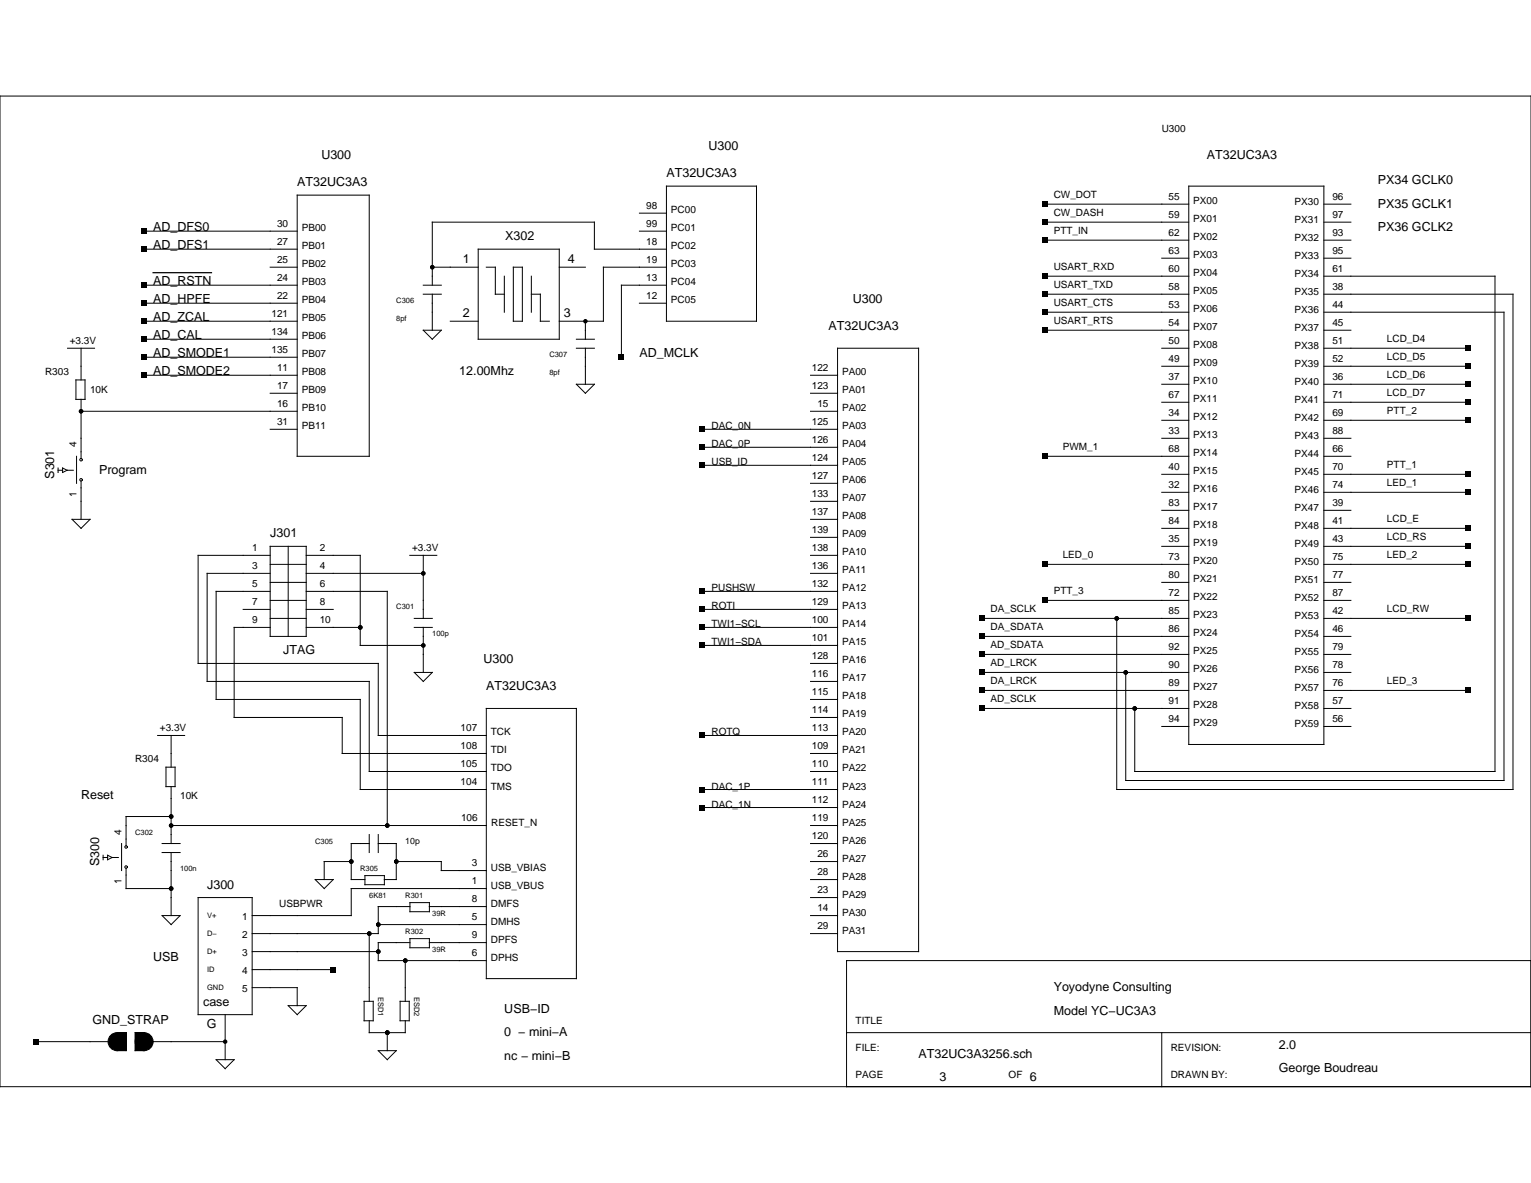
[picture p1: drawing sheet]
<svg xmlns="http://www.w3.org/2000/svg" width="279mm" height="216mm" viewBox="0 0 279 216" stroke-linecap="round" stroke-linejoin="round" font-family="sans-serif">
<g fill="none" stroke="#000" stroke-width=".18">
<path d="M0 17.5h279.4v180.8h-279.4zM54.2 35.6h13.2v47.7h-13.2zM116.7 38.9h4.9M121.6 34h16.5v24.6h-16.5zM190.6 37.3h26.3M216.9 34h24.7v101.9h-24.7zM241.6 37.3h4.9M26.3 45.5h27.9M26.3 42.2h27.9M26.3 52h27.9M26.3 55.3h27.9M26.3 58.6h27.9"/>
<path d="M49.3 48.8h4.9M77.2 52h3.3M77.2 53.7h3.3M78.9 53.7v6.6M78.9 48.8h8.4M82.2 58.6h5.1M87.3 45.5h14.8v16.4h-14.8zM88.8 48.8h1.6v4.9h1.6M92 50.4v6.6M93.7 48.8h1.6v9.8h-1.6zM97 53.7h1.6v4.9h1.7M97 50.4v6.6"/>
<path d="M102.1 48.8h4.7M106.8 58.6v3.3M116.7 42.2h4.9M116.7 55.3h4.9M121.6 45.5h-13.1v-5h-29.6v11.5M121.6 52h-8.2v13.2M121.6 48.8h-11.5v9.8h-8M190.6 53.7h26.3M190.6 40.5h26.3M190.6 50.4h26.3M190.6 43.8h26.3M190.6 57h26.3"/>
<path d="M212 47.1h4.9M241.6 50.4h31.2v90.4h-65.7v-11.5M241.6 53.7h34.5v90.4h-72.3v-31.2M241.6 40.5h4.9M241.6 43.8h4.9M241.6 47.1h4.9M241.6 57h32.9v85.4h-69.1v-19.7M12.3 63.6h5M13.9 69.3h1.6v3.6h-1.6zM14.8 63.6v5.7M14.8 72.9v10.8M14.8 75.1h39.4"/>
<path d="M26.3 61.9h27.9M26.3 65.2h27.9M26.3 68.5h27.9M49.3 78.3h4.9M49.3 71.8h4.9M77.2 60.3h3.3l-1.6 1.6zM105.2 61.9h3.3M105.2 63.6h3.3M105.2 70.1h3.3l-1.7 1.7zM106.8 63.6v6.5M128.2 78.3h24.6M147.9 68.5h4.9"/>
<path d="M147.9 75.1h4.9M147.9 71.8h4.9M152.8 63.6h14.8v110.1h-14.8zM190.6 60.3h26.3M212 63.6h4.9M212 70.1h4.9M212 73.4h4.9M212 76.7h4.9M212 80h4.9M212 66.8h4.9M241.6 63.6h26.3M241.6 60.3h4.9"/>
<path d="M241.6 70.1h26.3M241.6 73.4h26.3M241.6 76.7h26.3M241.6 80h4.9M241.6 66.8h26.3M10.6 85.4v.8M10.6 85.8h.8M11.4 85.4l.8 .4-.8 .4zM12.2 85.8h1.2M13.1 94.8h3.3l-1.6 1.6zM14 83.3v4.9M14.8 87.8v7"/>
<path d="M49.3 99.7h6.6v16.4h-6.6zM52.6 99.7v16.4M128.2 81.6h24.6M128.2 84.9h24.6M147.9 94.8h4.9M147.9 88.2h4.9M147.9 91.5h4.9M147.9 98.1h4.9M190.6 83.3h26.3M212 99.7h4.9M212 86.6h4.9M212 89.9h4.9"/>
<path d="M212 93.1h4.9M212 96.4h4.9M241.6 99.7h26.3M241.6 83.3h4.9M241.6 86.6h26.3M241.6 89.9h26.3M241.6 93.1h4.9M241.6 96.4h26.3M44.4 111.2h4.9M49.3 114.5h-6.6v16.4h19.8v6.6h26.3M49.3 101.4h-13.1v19.7h32.8v13.1h19.8M49.3 104.6h-11.5v19.8h29.6v16.4h21.4"/>
<path d="M49.3 107.9h-9.9v19.8h26.3v16.4h23.1M49.3 112.9h6.6M49.3 109.6h6.6M49.3 106.3h6.6M49.3 103h6.6M55.9 101.4h9.8v16.4h11.5M55.9 107.9h14.8v42.8M55.9 111.2h4.9M55.9 114.5h9.8M55.9 104.6h21.3M74.8 101.4h4.9M75.6 114.5h3.3"/>
<path d="M75.6 112.9h3.3M77.2 101.4v11.5M77.2 114.5v8.2M128.2 107.9h24.6M128.2 111.2h24.6M128.2 114.5h24.6M128.2 117.8h24.6M147.9 101.4h4.9M147.9 104.6h4.9M179.1 119.4h37.8M179.1 112.9h37.8M179.1 116.1h37.8"/>
<path d="M190.6 109.6h26.3M190.6 103h26.3M212 106.3h4.9M241.6 119.4h4.9M241.6 112.9h26.3M241.6 109.6h4.9M241.6 116.1h4.9M241.6 106.3h4.9M241.6 103h26.3M28.8 134.2h4.9M31.2 134.2v5.8M75.6 122.7h3.3l-1.7 1.7z"/>
<path d="M88.8 129.3h16.4v49.3h-16.4zM128.2 134.2h24.6M147.9 137.5h4.9M147.9 121.1h4.9M147.9 124.4h4.9M147.9 127.7h4.9M147.9 130.9h4.9M179.1 122.7h37.8M179.1 129.3h37.8M179.1 126h37.8M212 132.6h4.9M241.6 122.7h4.9"/>
<path d="M241.6 129.3h4.9M241.6 126h26.3M241.6 132.6h4.9M18.8 156.1v.8M18.8 156.5h.8M19.6 156.1l.9 .4-.9 .4zM20.5 156.5h1.1M22.2 153.9v5M23 158.5v3.7h8.2M29.6 153.9h3.3M29.6 155.6h3.3M30.3 140h1.7v3.6h-1.7z"/>
<path d="M31.2 143.5v10.4M31.2 155.6v11.5M31.2 149h-8.2v5.4M31.2 150.7h57.6M64.1 157.2h-4.9v3.3M66.6 159.8h3.5v1.7h-3.5zM67.4 152.3v3.3M67.4 153.9h-3.3v6.6h2.5M69 152.3v3.3M69 153.9h3.3v6.6h-2.2M72.3 157.2h8.2v1.7h8.3M128.2 144.1h24.6"/>
<path d="M128.2 147.4h24.6M147.9 140.8h4.9M147.9 153.9h4.9M147.9 150.7h4.9M147.9 157.2h4.9M29.6 167.1h3.3l-1.7 1.6zM36.2 163.8h9.8v21.4h-9.8zM46 173.7h23M46 177h14.8M57.5 160.5h3.3l-1.6 1.7zM67.4 170.4v12.3M69 168.7h19.8"/>
<path d="M74 175.3v7.4M74.8 172h-5.8v3.3h19.8M74.8 165.5h-5.8v4.9h-23M74.8 171.3h3.6v1.7h-3.6zM74.8 164.7h3.6v1.7h-3.6zM78.3 172h10.5M78.3 165.5h10.5M88.8 162.2h-24.7v4.9h-18.1M147.9 170.4h4.9M147.9 167.1h4.9M147.9 163.8h4.9M147.9 160.5h4.9"/>
<path d="M279.4 175.3h-124.9v23M6.6 190.1h13.1M21.4 188.5h1.6v3.2h-1.6zM24.7 188.5h1.6v3.2h-1.6zM27.9 190.1h13.2M39.4 193.4h3.3l-1.6 1.6zM41.1 185.2v8.2M46 180.2h8.2v3.3M52.6 183.5h3.3l-1.7 1.7zM66.4 182.7h1.7v3.6h-1.7zM67.4 186.3v2.2h6.6v-2.2M69 191.7h3.3l-1.6 1.7z"/>
<path d="M70.7 188.5v3.2M73 182.7h1.7v3.6h-1.7zM154.5 188.5h124.9M212 188.5v9.8"/>
<circle cx="14.8" cy="87.6" r=".23"/>
<circle cx="14.8" cy="83.9" r=".23"/>
<circle cx="23" cy="158.2" r=".23"/>
<circle cx="23" cy="154.6" r=".23"/>
<circle cx="21.4" cy="190.1" r="1.64"/>
<circle cx="26.3" cy="190.1" r="1.64"/>
</g>
<path d="M27.9 49.8h10.7" fill="none" stroke="#000" stroke-width=".23"/>
<g fill="#000">
<path d="M190.2 36.8h.9v1h-.9zM25.8 45h1v1h-1zM25.8 41.7h1v1h-1zM25.8 51.6h1v.9h-1zM25.8 54.8h1v1h-1zM25.8 58.1h1v1h-1zM190.2 49.9h.9v1h-.9zM190.2 53.2h.9v1h-.9zM190.2 56.5h.9v1h-.9zM190.2 59.8h.9v1h-.9zM190.2 40.1h.9v.9h-.9zM190.2 43.3h.9v1h-.9z"/>
<path d="M25.8 61.4h1v1h-1zM25.8 64.7h1v1h-1zM25.8 68h1v1h-1zM112.9 64.7h1v1h-1zM127.7 77.9h1v.9h-1zM267.4 72.9h1v1h-1zM267.4 63.1h1v.9h-1zM267.4 66.3h1v1h-1zM267.4 69.6h1v1h-1zM267.4 76.2h1v1h-1zM127.7 81.1h1v1h-1zM127.7 84.4h1v1h-1z"/>
<path d="M190.2 82.8h.9v1h-.9zM267.4 89.4h1v.9h-1zM267.4 95.9h1v1h-1zM267.4 99.2h1v1h-1zM267.4 86.1h1v1h-1zM127.7 107.4h1v1h-1zM127.7 114h1v1h-1zM127.7 117.3h1v1h-1zM127.7 110.7h1v1h-1zM178.7 118.9h.9v1h-.9zM178.7 115.7h.9v.9h-.9zM178.7 112.4h.9v1h-.9z"/>
<path d="M190.2 102.5h.9v1h-.9zM190.2 109.1h.9v1h-.9zM267.4 102.5h1v1h-1zM267.4 112.4h1v1h-1zM127.7 133.7h1v1h-1zM178.7 125.5h.9v1h-.9zM178.7 128.8h.9v1h-.9zM178.7 122.2h.9v1h-.9zM267.4 125.5h1v1h-1zM127.7 143.6h1v1h-1zM127.7 146.9h1v1h-1zM60.3 176.5h1v1h-1z"/>
<path d="M6.1 189.6h1v1h-1zM21.4 188.5h1.6v3.2h-1.6zM24.7 188.5h1.6v3.2h-1.6z"/>
<circle cx="78.9" cy="48.8" r=".41"/>
<circle cx="106.8" cy="58.6" r=".41"/>
<circle cx="14.8" cy="75.1" r=".41"/>
<circle cx="65.7" cy="114.5" r=".41"/>
<circle cx="77.2" cy="104.6" r=".41"/>
<circle cx="77.2" cy="117.8" r=".41"/>
<circle cx="203.8" cy="112.9" r=".41"/>
<circle cx="205.4" cy="122.7" r=".41"/>
<circle cx="207.1" cy="129.3" r=".41"/>
<circle cx="31.2" cy="150.7" r=".41"/>
<circle cx="31.2" cy="149" r=".41"/>
<circle cx="64.1" cy="157.2" r=".41"/>
<circle cx="70.7" cy="150.7" r=".41"/>
<circle cx="72.3" cy="157.2" r=".41"/>
<circle cx="31.2" cy="162.2" r=".41"/>
<circle cx="67.4" cy="170.4" r=".41"/>
<circle cx="69" cy="168.7" r=".41"/>
<circle cx="69" cy="173.7" r=".41"/>
<circle cx="74" cy="175.3" r=".41"/>
<circle cx="21.4" cy="190.1" r="1.64"/>
<circle cx="26.3" cy="190.1" r="1.64"/>
<circle cx="41.1" cy="190.1" r=".41"/>
<circle cx="70.7" cy="188.5" r=".41"/>
</g>
<g font-size="2.3">
<text x="58.6" y="29">U300</text>
<text x="129.3" y="27.4">U300</text>
<text x="220.2" y="29">AT32UC3A3</text>
<text x="54.2" y="34">AT32UC3A3</text>
<text x="121.6" y="32.3">AT32UC3A3</text>
<text x="251.5" y="33.6">PX34 GCLK0</text>
<text x="251.5" y="37.9">PX35 GCLK1</text>
<text x="27.9" y="45.5">AD_DFS1</text>
<text x="27.9" y="42.2">AD_DFS0</text>
<text x="84.4" y="47.9">1</text>
<text x="92.2" y="43.8">X302</text>
<text x="251.5" y="42.2">PX36 GCLK2</text>
<text x="27.9" y="52">AD_RSTN</text>
<text x="103.6" y="48">4</text>
<text x="27.9" y="55.3">AD_HPFE</text>
<text x="27.9" y="58.6">AD_ZCAL</text>
<text x="84.4" y="57.8">2</text>
<text x="102.9" y="57.8">3</text>
<text x="155.6" y="55.3">U300</text>
<text x="27.9" y="61.9">AD_CAL</text>
<text x="27.9" y="65.2">AD_SMODE1</text>
<text x="116.7" y="65.2">AD_MCLK</text>
<text x="151.2" y="60.3">AT32UC3A3</text>
<text x="27.9" y="68.5">AD_SMODE2</text>
<text x="83.8" y="68.5">12.00Mhz</text>
<text x="9.9" y="87.4" transform="rotate(-90 9.9 87.4)">S301</text>
<text x="18.1" y="86.6">Program</text>
<text x="49.3" y="98.1">J301</text>
<text x="51.7" y="119.4">JTAG</text>
<text x="88.2" y="121.1">U300</text>
<text x="88.8" y="126">AT32UC3A3</text>
<text x="14.8" y="145.7">Reset</text>
<text x="18.1" y="158.1" transform="rotate(-90 18.1 158.1)">S300</text>
<text x="37.8" y="162.2">J300</text>
<text x="27.9" y="175.3">USB</text>
<text x="37.1" y="183.5">case</text>
<text x="92" y="184.8">USB−ID</text>
<text x="192.3" y="180.9">Yoyodyne Consulting</text>
<text x="192.3" y="185.2">Model YC−UC3A3</text>
<text x="16.9" y="186.8">GND_STRAP</text>
<text x="37.7" y="187.7">G</text>
<text x="92" y="189.1">0 − mini−A</text>
<text x="233.4" y="191.4">2.0</text>
<text x="92" y="193.4">nc − mini−B</text>
<text x="167.6" y="193.1">AT32UC3A3256.sch</text>
<text x="171.4" y="197.3">3</text>
<text x="187.9" y="197.3">6</text>
<text x="233.4" y="195.7">George Boudreau</text>
</g>
<g font-size="1.8">
<text x="212" y="24.1">U300</text>
<text x="50.6" y="41.4">30</text>
<text x="117.9" y="38.1">98</text>
<text x="117.9" y="41.4">99</text>
<text x="122.4" y="38.9">PC00</text>
<text x="192.3" y="36.1">CW_DOT</text>
<text x="192.3" y="39.4">CW_DASH</text>
<text x="213.3" y="36.4">55</text>
<text x="213.3" y="39.7">59</text>
<text x="217.8" y="37.3">PX00</text>
<text x="217.8" y="40.5">PX01</text>
<text x="236.2" y="37.3">PX30</text>
<text x="236.2" y="40.6">PX31</text>
<text x="243.2" y="36.5">96</text>
<text x="243.2" y="39.8">97</text>
<text x="50.6" y="44.7">27</text>
<text x="50.6" y="47.9">25</text>
<text x="55.1" y="42.2">PB00</text>
<text x="55.1" y="45.5">PB01</text>
<text x="117.9" y="44.7">18</text>
<text x="117.9" y="47.9">19</text>
<text x="122.4" y="42.2">PC01</text>
<text x="122.4" y="45.5">PC02</text>
<text x="192.3" y="42.7">PTT_IN</text>
<text x="213.3" y="43">62</text>
<text x="213.3" y="46.3">63</text>
<text x="217.8" y="43.8">PX02</text>
<text x="217.8" y="47.1">PX03</text>
<text x="236.2" y="43.9">PX32</text>
<text x="236.2" y="47.2">PX33</text>
<text x="243.2" y="43.1">93</text>
<text x="243.2" y="46.4">95</text>
<text x="50.6" y="51.2">24</text>
<text x="55.1" y="48.8">PB02</text>
<text x="55.1" y="52">PB03</text>
<text x="117.9" y="51.2">13</text>
<text x="122.4" y="48.8">PC03</text>
<text x="122.4" y="52">PC04</text>
<text x="192.3" y="49.2">USART_RXD</text>
<text x="192.3" y="52.5">USART_TXD</text>
<text x="213.3" y="49.6">60</text>
<text x="213.3" y="52.9">58</text>
<text x="217.8" y="50.4">PX04</text>
<text x="217.8" y="53.7">PX05</text>
<text x="236.2" y="50.5">PX34</text>
<text x="236.2" y="53.8">PX35</text>
<text x="243.2" y="49.7">61</text>
<text x="243.2" y="53">38</text>
<text x="49.5" y="57.8">121</text>
<text x="50.6" y="54.5">22</text>
<text x="55.1" y="58.6">PB05</text>
<text x="55.1" y="55.3">PB04</text>
<text x="117.9" y="54.5">12</text>
<text x="122.4" y="55.3">PC05</text>
<text x="192.3" y="55.8">USART_CTS</text>
<text x="192.3" y="59.1">USART_RTS</text>
<text x="213.3" y="56.2">53</text>
<text x="213.3" y="59.4">54</text>
<text x="217.8" y="57">PX06</text>
<text x="236.2" y="57.1">PX36</text>
<text x="243.2" y="56.2">44</text>
<text x="243.2" y="59.5">45</text>
<text x="12.7" y="62.7">+3.3V</text>
<text x="49.5" y="61.1">134</text>
<text x="49.5" y="64.4">135</text>
<text x="55.1" y="61.9">PB06</text>
<text x="55.1" y="65.2">PB07</text>
<text x="213.3" y="62.7">50</text>
<text x="217.8" y="60.3">PX07</text>
<text x="217.8" y="63.6">PX08</text>
<text x="236.2" y="60.3">PX37</text>
<text x="236.2" y="63.6">PX38</text>
<text x="243.2" y="62.8">51</text>
<text x="253.1" y="62.4">LCD_D4</text>
<text x="253.1" y="65.7">LCD_D5</text>
<text x="8.2" y="68.5">R303</text>
<text x="16.4" y="71.8">10K</text>
<text x="50.6" y="67.7">11</text>
<text x="50.6" y="70.9">17</text>
<text x="55.1" y="68.5">PB08</text>
<text x="55.1" y="71.8">PB09</text>
<text x="148.2" y="67.7">122</text>
<text x="148.2" y="70.9">123</text>
<text x="153.7" y="68.5">PA00</text>
<text x="153.7" y="71.8">PA01</text>
<text x="213.3" y="69.3">37</text>
<text x="213.3" y="66">49</text>
<text x="217.8" y="70.1">PX10</text>
<text x="217.8" y="66.8">PX09</text>
<text x="236.2" y="66.9">PX39</text>
<text x="236.2" y="70.2">PX40</text>
<text x="243.2" y="66.1">52</text>
<text x="243.2" y="69.4">36</text>
<text x="253.1" y="69">LCD_D6</text>
<text x="50.6" y="74.2">16</text>
<text x="50.6" y="77.5">31</text>
<text x="55.1" y="75.1">PB10</text>
<text x="148.2" y="77.5">125</text>
<text x="149.2" y="74.2">15</text>
<text x="153.7" y="75.1">PA02</text>
<text x="213.3" y="72.6">67</text>
<text x="213.3" y="75.9">34</text>
<text x="217.8" y="73.4">PX11</text>
<text x="217.8" y="76.7">PX12</text>
<text x="236.2" y="73.5">PX41</text>
<text x="236.2" y="76.8">PX42</text>
<text x="243.2" y="72.7">71</text>
<text x="243.2" y="76">69</text>
<text x="253.1" y="72.3">LCD_D7</text>
<text x="253.1" y="75.5">PTT_2</text>
<text x="14" y="81.6" transform="rotate(-90 14 81.6)">4</text>
<text x="55.1" y="78.3">PB11</text>
<text x="129.8" y="78.3">DAC_0N</text>
<text x="129.8" y="81.6">DAC_0P</text>
<text x="148.2" y="80.8">126</text>
<text x="153.7" y="78.3">PA03</text>
<text x="153.7" y="81.6">PA04</text>
<text x="193.9" y="82.1">PWM_1</text>
<text x="213.3" y="79.2">33</text>
<text x="213.3" y="82.5">68</text>
<text x="217.8" y="80">PX13</text>
<text x="217.8" y="83.3">PX14</text>
<text x="236.2" y="80.1">PX43</text>
<text x="236.2" y="83.4">PX44</text>
<text x="243.2" y="79.2">88</text>
<text x="243.2" y="82.5">66</text>
<text x="129.8" y="84.9">USB_ID</text>
<text x="148.2" y="84.1">124</text>
<text x="148.2" y="87.4">127</text>
<text x="153.7" y="84.9">PA05</text>
<text x="153.7" y="88.2">PA06</text>
<text x="213.3" y="85.7">40</text>
<text x="213.3" y="89">32</text>
<text x="217.8" y="86.6">PX15</text>
<text x="217.8" y="89.9">PX16</text>
<text x="236.2" y="86.6">PX45</text>
<text x="236.2" y="89.9">PX46</text>
<text x="243.2" y="85.8">70</text>
<text x="243.2" y="89.1">74</text>
<text x="253.1" y="88.7">LED_1</text>
<text x="253.1" y="85.4">PTT_1</text>
<text x="14" y="90.7" transform="rotate(-90 14 90.7)">1</text>
<text x="148.2" y="90.7">133</text>
<text x="148.2" y="94">137</text>
<text x="153.7" y="91.5">PA07</text>
<text x="153.7" y="94.8">PA08</text>
<text x="213.3" y="92.3">83</text>
<text x="213.3" y="95.6">84</text>
<text x="217.8" y="93.1">PX17</text>
<text x="236.2" y="93.2">PX47</text>
<text x="243.2" y="92.4">39</text>
<text x="243.2" y="95.7">41</text>
<text x="253.1" y="95.3">LCD_E</text>
<text x="46" y="100.5">1</text>
<text x="58.3" y="100.5">2</text>
<text x="75.2" y="100.5">+3.3V</text>
<text x="148.2" y="97.2">139</text>
<text x="148.2" y="100.5">138</text>
<text x="153.7" y="98.1">PA09</text>
<text x="153.7" y="101.4">PA10</text>
<text x="193.9" y="101.8">LED_0</text>
<text x="213.3" y="98.9">35</text>
<text x="217.8" y="96.4">PX18</text>
<text x="217.8" y="99.7">PX19</text>
<text x="236.2" y="96.5">PX48</text>
<text x="236.2" y="99.8">PX49</text>
<text x="243.2" y="99">43</text>
<text x="253.1" y="101.8">LED_2</text>
<text x="253.1" y="98.5">LCD_RS</text>
<text x="46" y="107.1">5</text>
<text x="46" y="103.8">3</text>
<text x="58.3" y="107.1">6</text>
<text x="58.3" y="103.8">4</text>
<text x="129.8" y="107.9">PUSHSW</text>
<text x="148.2" y="103.8">136</text>
<text x="148.2" y="107.1">132</text>
<text x="153.7" y="104.6">PA11</text>
<text x="153.7" y="107.9">PA12</text>
<text x="213.3" y="102.2">73</text>
<text x="213.3" y="105.5">80</text>
<text x="217.8" y="103">PX20</text>
<text x="217.8" y="106.3">PX21</text>
<text x="236.2" y="103.1">PX50</text>
<text x="236.2" y="106.4">PX51</text>
<text x="243.2" y="102.3">75</text>
<text x="243.2" y="105.5">77</text>
<text x="46" y="110.4">7</text>
<text x="46" y="113.7">9</text>
<text x="58.3" y="110.4">8</text>
<text x="58.3" y="113.7">10</text>
<text x="129.8" y="111.2">ROTI</text>
<text x="148.2" y="110.4">129</text>
<text x="148.2" y="113.7">100</text>
<text x="153.7" y="111.2">PA13</text>
<text x="180.8" y="111.7">DA_SCLK</text>
<text x="192.3" y="108.4">PTT_3</text>
<text x="213.3" y="108.8">72</text>
<text x="213.3" y="112">85</text>
<text x="217.8" y="109.6">PX22</text>
<text x="217.8" y="112.9">PX23</text>
<text x="236.2" y="109.7">PX52</text>
<text x="236.2" y="112.9">PX53</text>
<text x="243.2" y="108.8">87</text>
<text x="243.2" y="112.1">42</text>
<text x="253.1" y="111.7">LCD_RW</text>
<text x="129.8" y="114.5">TWI1−SCL</text>
<text x="129.8" y="117.8">TWI1−SDA</text>
<text x="148.2" y="117">101</text>
<text x="153.7" y="114.5">PA14</text>
<text x="153.7" y="117.8">PA15</text>
<text x="180.8" y="118.3">AD_SDATA</text>
<text x="180.8" y="115">DA_SDATA</text>
<text x="213.3" y="115.3">86</text>
<text x="213.3" y="118.6">92</text>
<text x="217.8" y="116.1">PX24</text>
<text x="217.8" y="119.4">PX25</text>
<text x="236.2" y="116.2">PX54</text>
<text x="236.2" y="119.5">PX55</text>
<text x="243.2" y="115.4">46</text>
<text x="243.2" y="118.7">79</text>
<text x="148.2" y="120.3">128</text>
<text x="148.2" y="123.5">116</text>
<text x="153.7" y="121.1">PA16</text>
<text x="153.7" y="124.4">PA17</text>
<text x="180.8" y="124.9">DA_LRCK</text>
<text x="180.8" y="121.6">AD_LRCK</text>
<text x="213.3" y="121.9">90</text>
<text x="213.3" y="125.2">89</text>
<text x="217.8" y="122.7">PX26</text>
<text x="236.2" y="122.8">PX56</text>
<text x="243.2" y="122">78</text>
<text x="243.2" y="125.3">76</text>
<text x="253.1" y="124.8">LED_3</text>
<text x="148.2" y="126.8">115</text>
<text x="148.2" y="130.1">114</text>
<text x="153.7" y="127.7">PA18</text>
<text x="153.7" y="130.9">PA19</text>
<text x="180.8" y="128.1">AD_SCLK</text>
<text x="213.3" y="128.5">91</text>
<text x="213.3" y="131.8">94</text>
<text x="217.8" y="126">PX27</text>
<text x="217.8" y="129.3">PX28</text>
<text x="236.2" y="126.1">PX57</text>
<text x="236.2" y="129.4">PX58</text>
<text x="243.2" y="128.6">57</text>
<text x="243.2" y="131.8">56</text>
<text x="29.2" y="133.4">+3.3V</text>
<text x="84.1" y="133.4">107</text>
<text x="84.1" y="136.7">108</text>
<text x="89.6" y="134.2">TCK</text>
<text x="89.6" y="137.5">TDI</text>
<text x="129.8" y="134.2">ROTQ</text>
<text x="148.2" y="133.4">113</text>
<text x="148.2" y="136.7">109</text>
<text x="153.7" y="134.2">PA20</text>
<text x="153.7" y="137.5">PA21</text>
<text x="217.8" y="132.6">PX29</text>
<text x="236.2" y="132.7">PX59</text>
<text x="24.7" y="139.2">R304</text>
<text x="84.1" y="140">105</text>
<text x="84.1" y="143.3">104</text>
<text x="89.6" y="140.8">TDO</text>
<text x="148.2" y="140">110</text>
<text x="148.2" y="143.3">111</text>
<text x="153.7" y="140.8">PA22</text>
<text x="32.9" y="145.7">10K</text>
<text x="84.1" y="149.9">106</text>
<text x="89.6" y="144.1">TMS</text>
<text x="129.8" y="144.1">DAC_1P</text>
<text x="129.8" y="147.4">DAC_1N</text>
<text x="148.2" y="146.6">112</text>
<text x="148.2" y="149.8">119</text>
<text x="153.7" y="144.1">PA23</text>
<text x="153.7" y="147.4">PA24</text>
<text x="22.2" y="152.3" transform="rotate(-90 22.2 152.3)">4</text>
<text x="89.7" y="150.7">RESET_N</text>
<text x="148.2" y="153.1">120</text>
<text x="153.7" y="150.7">PA25</text>
<text x="153.7" y="153.9">PA26</text>
<text x="22.2" y="161.3" transform="rotate(-90 22.2 161.3)">1</text>
<text x="86.1" y="158.1">3</text>
<text x="86.1" y="161.3">1</text>
<text x="89.6" y="158.9">USB_VBIAS</text>
<text x="149.2" y="156.4">26</text>
<text x="149.2" y="159.7">28</text>
<text x="153.7" y="157.2">PA27</text>
<text x="153.7" y="160.5">PA28</text>
<text x="44.2" y="167.9">1</text>
<text x="50.9" y="165.5">USBPWR</text>
<text x="86.1" y="164.6">8</text>
<text x="86.1" y="167.9">5</text>
<text x="89.6" y="162.2">USB_VBUS</text>
<text x="89.6" y="165.5">DMFS</text>
<text x="149.2" y="163">23</text>
<text x="149.2" y="166.3">14</text>
<text x="153.7" y="163.8">PA29</text>
<text x="153.7" y="167.1">PA30</text>
<text x="44.2" y="171.2">2</text>
<text x="86.1" y="171.2">9</text>
<text x="89.6" y="168.7">DMHS</text>
<text x="89.6" y="172">DPFS</text>
<text x="149.2" y="169.6">29</text>
<text x="153.7" y="170.4">PA31</text>
<text x="44.2" y="177.8">4</text>
<text x="44.2" y="174.5">3</text>
<text x="86.1" y="174.5">6</text>
<text x="89.6" y="175.3">DPHS</text>
<text x="44.2" y="181.1">5</text>
<text x="156.1" y="191.7">FILE:</text>
<text x="156.1" y="186.8">TITLE</text>
<text x="213.7" y="191.7">REVISION:</text>
<text x="156.1" y="196.7">PAGE</text>
<text x="184.1" y="196.7">OF</text>
<text x="213.7" y="196.7">DRAWN BY:</text>
</g>
<text font-size="1.6" x="74" y="153.9">10p</text>
<g font-size="1.4">
<text x="72.3" y="55.3">C306</text>
<text x="72.3" y="58.6">8pf</text>
<text x="100.3" y="65.2">C307</text>
<text x="100.3" y="68.5">8pf</text>
<text x="72.3" y="111.2">C301</text>
<text x="78.9" y="116.1">100p</text>
<text x="24.7" y="152.3">C302</text>
<text x="57.5" y="153.9">C305</text>
<text x="32.9" y="158.9">100n</text>
<text x="65.7" y="158.9">R305</text>
<text x="37.8" y="167.4">V+</text>
<text x="67.4" y="163.8">6K81</text>
<text x="74" y="163.8">R301</text>
<text x="78.9" y="167.1">39R</text>
<text x="37.8" y="170.7">D−</text>
<text x="74" y="170.4">R302</text>
<text x="78.9" y="173.7">39R</text>
<text x="37.8" y="174">D+</text>
<text x="37.8" y="177.3">ID</text>
<text x="37.8" y="180.6">GND</text>
<text x="69" y="181.9" transform="rotate(90 69 181.9)">ESD1</text>
<text x="75.6" y="181.9" transform="rotate(90 75.6 181.9)">ESD2</text>
</g>
</svg>
